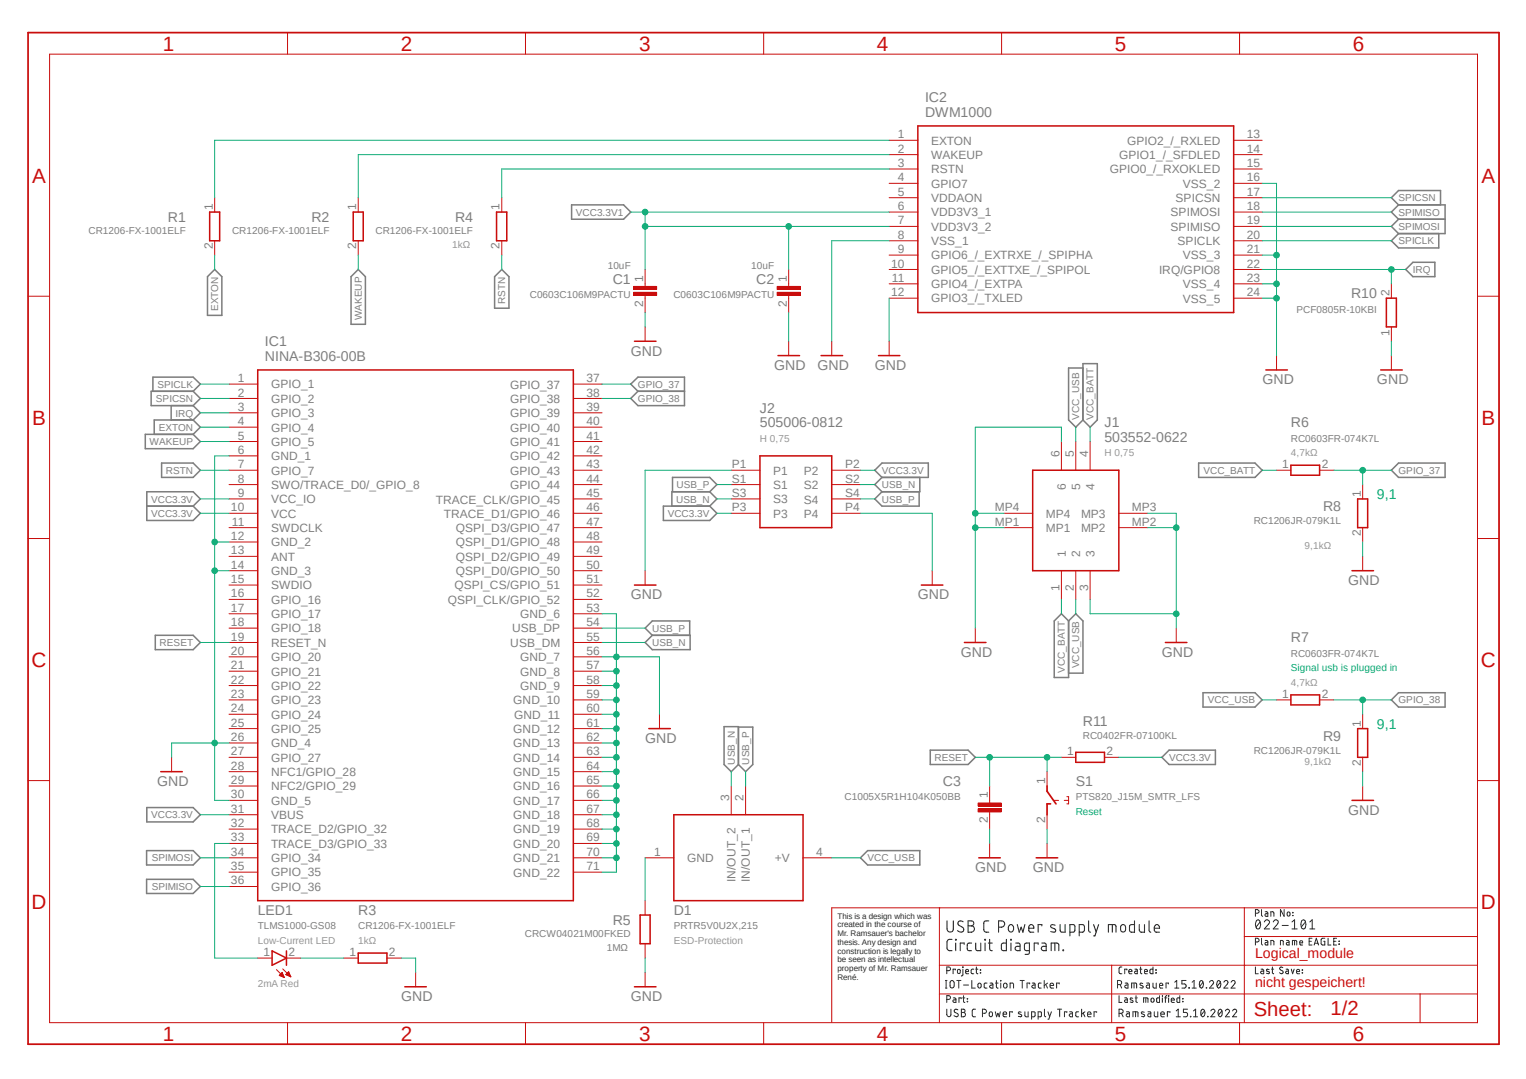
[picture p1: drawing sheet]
<svg xmlns="http://www.w3.org/2000/svg" width="297mm" height="210mm" viewBox="0 0 297 210" stroke-linecap="round" stroke-linejoin="round" font-family="sans-serif">
<path d="M4.9 6l287.2 197.9M292.1 6l-287.2 197.9" fill="none" stroke="#fff" stroke-width=".19"/>
<g fill="none" stroke="#7e7e7e" stroke-width=".3">
<path d="M111.3 39.9h10.1l1.4 1.4-1.4 1.4h-10.1zM272.2 39.9h9.1v5.6h-9.1M272.2 39.9l-1.4 1.4 1.4 1.4M272.2 39.9l-1.4-1.4 1.4-1.4h8.2v2.8M41.8 52.5l1.4 1.3v7.6h-2.8v-7.6zM68.3 53.8l1.4-1.3 1.4 1.3v9.3h-2.8zM97.7 52.5l1.4 1.3v6.2h-2.8v-6.2zM272.2 42.7h9.1M272.2 45.5l-1.4 1.4 1.4 1.4h7.8v-2.8M272.2 42.7l-1.4 1.4 1.4 1.4M273.6 52.5l1.4-1.4h4.3v2.7h-4.3zM29.8 76.2v-2.8h7.8l1.4 1.4-1.4 1.4"/>
<path d="M33.3 79v2.7M37.6 79l1.4 1.3-1.4 1.4M37.6 76.2h-8.2v2.8h8.2M37.6 76.2l1.4 1.4-1.4 1.4M122.8 74.8l1.4-1.4h9v5.6h-9l-1.4-1.4 1.4-1.4zM124.2 76.2h9M210.8 70.8h2.8v10.9l-1.4 1.4-1.4-1.4zM210.8 71.6h-2.8v10.1l1.4 1.4 1.4-1.4M28.3 84.5h9.3l1.4 1.4-1.4 1.4h-9.3zM28.6 95.7h9l1.4 1.4-1.4 1.4 1.4 1.4-1.4 1.4h-9zM28.6 98.5h9M31.5 90.1h6.1l1.4 1.4-1.4 1.4h-6.1z"/>
<path d="M37.6 81.7h-7.6v2.8M37.6 81.7l1.4 1.4-1.4 1.4M129.1 98.5h9l1.4 1.4-1.4 1.4h-9zM130.9 95.7v-2.8h7.2l1.4 1.4-1.4 1.4M138.1 95.7h-7.3v2.8M138.1 95.7l1.4 1.4-1.4 1.4M171.7 90.1h9v2.8h-9l-1.4-1.4zM171.7 95.7l-1.4 1.4 1.4 1.4h7.2v-2.8M171.7 92.9l-1.4 1.4 1.4 1.4M179 92.9v2.8h-7.3M233.3 90.1h11l1.4 1.4-1.4 1.4h-11zM270.8 91.5l1.4-1.4h9.1v2.8h-9.1z"/>
<path d="M206.6 119.5l1.4 1.4v11h-2.8v-11zM30.2 123.7h7.4l1.4 1.4-1.4 1.3h-7.4zM127 123.7l-1.4-1.4 1.4-1.4h7.2v2.8M127 123.7h7.3v2.7h-7.3l-1.4-1.3zM208 120.9l1.4-1.4 1.4 1.4v10.1h-2.8M234.1 134.8h10.2l1.4 1.4-1.4 1.4h-10.2zM270.8 136.2l1.4-1.4h9.1v2.8h-9.1zM28.6 157.2h9l1.4 1.4-1.4 1.4h-9zM140.9 141.4h2.8v7.4l-1.4 1.4-1.4-1.4zM143.7 141.5h2.8v7.3l-1.4 1.4-1.4-1.4M181.1 146h7.3l1.4 1.4-1.4 1.4h-7.3zM226.1 147.4l1.4-1.4h9.1v2.8h-9.1z"/>
<path d="M28.5 165.6h9.1l1.4 1.4-1.4 1.4h-9.1zM28.5 171.2h9.1l1.4 1.4-1.4 1.3h-9.1zM167.5 167l1.4-1.4h10.1v2.8h-10.1z"/>
</g>
<g fill="none" stroke="#c90d0c" stroke-width=".19">
<path d="M9.7 10.5h277.9v188.6h-277.9zM56 6.3v4.2M102.3 6.3v4.2M148.6 6.3v4.2M194.9 6.3v4.2M241.3 6.3v4.2M173.1 27.3h5.5M173.1 30.1h5.5M173.1 32.9h5.5M173.1 35.7h5.5M173.1 38.5h5.5M240.1 27.3h5.6"/>
<path d="M240.1 30.1h5.6M240.1 32.9h5.6M240.1 35.7h5.6M240.1 38.5h5.6M5.5 57.7h4.2M153.5 52.5v3.3M153.5 57.4v3.4M173.1 41.3h5.5M173.1 44.1h5.5M173.1 46.9h5.5M173.1 49.7h5.5M173.1 52.5h5.5"/>
<path d="M173.1 55.2h5.5M173.1 58h5.5M240.1 41.3h5.6M240.1 44.1h5.6M240.1 46.9h5.6M240.1 49.7h5.6M240.1 52.5h5.6M240.1 55.2h5.6M240.1 58h5.6M287.6 57.7h4.2M44.6 74.8h5.6M44.6 77.6h5.6"/>
<path d="M111.6 74.8h5.6M111.6 77.6h5.6M44.6 80.3h5.6M44.6 83.1h5.6M44.6 85.9h5.6M44.6 88.7h5.6M44.6 91.5h5.6M44.6 94.3h5.6M44.6 97.1h5.6M44.6 99.9h5.6M111.6 80.3h5.6M111.6 83.1h5.6"/>
<path d="M111.6 85.9h5.6M111.6 88.7h5.6M111.6 91.5h5.6M111.6 94.3h5.6M111.6 97.1h5.6M111.6 99.9h5.6M142.3 91.5h5.6M142.3 94.3h5.6M142.3 97.1h5.6M142.3 99.9h5.6M161.9 91.5h5.6M161.9 94.3h5.6"/>
<path d="M161.9 97.1h5.6M161.9 99.9h5.6M195.4 99.9h5.6M206.6 85.9v5.6M209.4 85.9v5.6M212.2 85.9v5.6M217.8 99.9h5.6M5.5 104.8h4.2M44.6 102.7h5.6M44.6 105.5h5.6M44.6 108.3h5.6M44.6 111.1h5.6"/>
<path d="M44.6 113.9h5.6M44.6 116.7h5.6M44.6 119.5h5.6M111.6 102.7h5.6M111.6 105.5h5.6M111.6 108.3h5.6M111.6 111.1h5.6M111.6 113.9h5.6M111.6 116.7h5.6M111.6 119.5h5.6M125.6 111.1v2.8M181.4 111.1v2.8"/>
<path d="M195.4 102.7h5.6M206.6 111.1v5.6M209.4 111.1v5.6M212.2 111.1v5.6M217.8 102.7h5.6M287.6 104.8h4.2M44.6 122.3h5.6M44.6 125.1h5.6M44.6 127.8h5.6M44.6 130.6h5.6M44.6 133.4h5.6M44.6 136.2h5.6"/>
<path d="M44.6 139h5.6M111.6 122.3h5.6M111.6 125.1h5.6M111.6 127.8h5.6M111.6 130.6h5.6M111.6 133.4h5.6M111.6 136.2h5.6M111.6 139h5.6M189.8 122.3v2.8M228.9 122.3v2.8M5.5 151.9h4.2M44.6 141.8h5.6"/>
<path d="M44.6 144.6h5.6M44.6 147.4h5.6M44.6 150.2h5.6M44.6 153h5.6M44.6 155.8h5.6M44.6 158.6h5.6M111.6 141.8h5.6M111.6 144.6h5.6M111.6 147.4h5.6M111.6 150.2h5.6M111.6 153h5.6M111.6 155.8h5.6"/>
<path d="M111.6 158.6h5.6M287.6 151.9h4.2M44.6 161.4h5.6M44.6 164.2h5.6M44.6 167h5.6M44.6 169.8h5.6M44.6 172.6h5.6M111.6 161.4h5.6M111.6 164.2h5.6M111.6 167h5.6M111.6 169.8h5.6M182.8 176.7v22.4"/>
<path d="M242.2 176.7v22.4M287.6 176.7h-125.7v22.3M56 199.1v4.1M102.3 199.1v4.1M148.6 199.1v4.1M182.8 187.9h104.8M182.8 193.5h59.3M194.9 199.1v4.1M216.4 187.9v11.2M241.3 199.1v4.1M242.2 193.5h45.4M242.2 182.3h45.4"/>
<path d="M276.4 193.5v5.6"/>
</g>
<path d="M5.5 6.3h286.3v196.9h-286.3z" fill="none" stroke="#c90d0c" stroke-width=".34"/>
<path d="M178.6 24.5h61.5v36.3h-61.5zM50.2 72h61.4v103.3h-61.4zM147.9 88.7h14v14h-14zM201 91.5h16.8v19.6h-16.8zM123.5 113.9h4.2M179.3 113.9h4.2M187.7 125.1h4.2M226.8 125.1h4.2" fill="none" stroke="#c90d0c" stroke-width=".3"/>
<path d="M151.3 56.9h4.4v.6h-4.4z" fill-rule="evenodd" fill="#c90d0c"/>
<path d="M151.3 56.9h4.4v.6h-4.4z" fill="none" stroke="#c90d0c" stroke-width=".19"/>
<path d="M151.3 55.8h4.4v.5h-4.4z" fill-rule="evenodd" fill="#c90d0c"/>
<path d="M125.6 52.5v3.3M125.6 57.4v3.4M151.3 55.8h4.4v.5h-4.4zM153.5 66.4v2.8" fill="none" stroke="#c90d0c" stroke-width=".19"/>
<path d="M151.4 69.2h4.2" fill="none" stroke="#c90d0c" stroke-width=".3"/>
<path d="M123.3 56.9h4.5v.6h-4.5z" fill-rule="evenodd" fill="#c90d0c"/>
<path d="M123.3 56.9h4.5v.6h-4.5z" fill="none" stroke="#c90d0c" stroke-width=".19"/>
<path d="M123.3 55.8h4.5v.5h-4.5z" fill-rule="evenodd" fill="#c90d0c"/>
<g fill="none" stroke="#c90d0c" stroke-width=".19">
<path d="M41.8 38.5v2.8M69.7 38.5v2.8M97.7 38.5v2.8M41.8 46.9v2.8M69.7 46.9v2.8M97.7 46.9v2.8M123.3 55.8h4.5v.5h-4.5zM270.8 55.2v2.8M125.6 63.6v2.8M161.9 66.4v2.8M173.1 66.4v2.8M248.5 69.2v2.8"/>
<path d="M270.8 63.6v2.8M270.8 69.2v2.8M248.5 91.5h2.7M256.8 91.5h2.8M265.2 94.3v2.8M265.2 102.7v2.8M265.2 108.3v2.8M248.5 136.2h2.7M256.8 136.2h2.8M265.2 139v2.8M142.3 153v5.6M145.1 153v5.6"/>
<path d="M192.6 153v3.3M192.6 158v3.4M203.8 150.2v2.8M203.8 158.6v2.8M205.2 155.8h.8M206.6 147.4h2.8M207.1 155.8h.9M207.6 155.1h.4v1.4h-.4M215 147.4h2.8M265.2 147.4v2.8M265.2 153v2.8M125.6 175.3v2.8"/>
<path d="M125.6 167h5.5M156.3 167h5.6M192.6 164.2v2.8M203.8 164.2v2.8M50.2 186.5h2.8M53.8 188.7l1.5 1.5M54.4 189.8h.7M54.5 189.9h.7M54.5 189.7h.6M54.6 189.6h.4M54.7 189.5h.3M54.7 190h.5"/>
<path d="M54.8 189.4h.1M54.9 189.3l-.5 .6 .9 .3M54.9 189.3l.4 .9M54.9 189.3h.1M55 190.1h.2M55 188.6l1.6 1.5M55.2 190.2h.1M55.6 189.7h.8M55.6 189.7l1 .4M55.6 189.7l.6-.6 .4 1M55.7 189.6h.6M55.8 186.5h2.7"/>
<path d="M55.8 189.5h.5M55.8 189.8h.6M55.9 189.4h.4M56 189.3h.2M56.1 189.9h.4M56.1 189.2h.1M56.3 190h.3M56.6 190.1h.1M66.9 186.5h2.8M75.3 186.5h2.8M80.9 189.3v2.8M125.6 183.7v2.8"/>
<path d="M125.6 189.3v2.8"/>
</g>
<g fill="none" stroke="#c90d0c" stroke-width=".3">
<path d="M40.8 41.3h2v5.6h-2zM68.7 41.3h2v5.6h-2zM96.6 41.3h2v5.6h-2zM269.8 58h2v5.6h-2zM123.5 66.4h4.2M159.8 69.2h4.2M171 69.2h4.1M246.4 72h4.2M268.7 72h4.2M251.2 90.6h5.6v1.9h-5.6zM264.2 97.1h2v5.6h-2zM263.1 111.1h4.2"/>
<path d="M251.2 135.3h5.6v1.9h-5.6zM131.1 158.6h25.2v16.7h-25.2zM209.4 146.4h5.6v2h-5.6zM263.1 155.8h4.2M264.2 141.8h2v5.6h-2zM124.6 178.1h1.9v5.6h-1.9zM190.5 167h4.2M201.7 167h4.2M53 185.1l2.8 1.4-2.8 1.4zM55.8 185.1v2.8M69.7 185.5h5.6v2h-5.6zM78.8 192.1h4.2"/>
<path d="M123.5 192.1h4.2"/>
</g>
<path d="M203.8 153v1l1.7 2.5M204.5 156.5h-.7v2.1" fill="none" stroke="#c90d0c" stroke-width=".34"/>
<path d="M190.4 157.4h4.5v.6h-4.5z" fill-rule="evenodd" fill="#c90d0c"/>
<path d="M190.4 157.4h4.5v.6h-4.5z" fill="none" stroke="#c90d0c" stroke-width=".19"/>
<path d="M190.4 156.3h4.5v.6h-4.5z" fill-rule="evenodd" fill="#c90d0c"/>
<path d="M128.4 139v2.8M33.4 147.4v2.8M190.4 156.3h4.5v.6h-4.5z" fill="none" stroke="#c90d0c" stroke-width=".19"/>
<path d="M31.3 150.2h4.2M126.3 141.8h4.2" fill="none" stroke="#c90d0c" stroke-width=".3"/>
<path d="M139.5 94.3h2.8M139.5 97.1h2.8M167.5 94.3h2.8M167.5 97.1h2.8M189.8 99.9h5.6M206.6 85.9v-2.8h-16.8v39.2M117.2 122.3h8.4M117.2 125.1h8.4M142.3 150.2v2.8M145.1 150.2v2.8" fill="none" stroke="#0dab76" stroke-width=".19"/>
<circle cx="189.8" cy="99.9" r=".55" fill="#0dab76"/>
<g fill="none" stroke="#0dab76" stroke-width=".19">
<path d="M189.8 102.7h5.6"/>
<circle cx="189.8" cy="99.9" r=".55"/>
</g>
<circle cx="189.8" cy="102.7" r=".55" fill="#0dab76"/>
<g fill="none" stroke="#0dab76" stroke-width=".19">
<path d="M223.4 99.9h5.5v19.6M223.4 102.7h5.5"/>
<circle cx="189.8" cy="102.7" r=".55"/>
</g>
<circle cx="228.9" cy="102.7" r=".55" fill="#0dab76"/>
<g fill="none" stroke="#0dab76" stroke-width=".19">
<path d="M212.2 116.7v2.8h16.7v2.8"/>
<circle cx="228.9" cy="102.7" r=".55"/>
</g>
<circle cx="228.9" cy="119.5" r=".55" fill="#0dab76"/>
<g fill="none" stroke="#0dab76" stroke-width=".19">
<path d="M173.1 46.9h-11.2v19.5M245.7 55.2h2.8v14M245.7 58h2.8M125.6 60.8v2.8M153.5 60.8v5.6M270.8 66.4v2.8M142.3 91.5h-16.7v19.6M167.5 99.9h13.9v11.2"/>
<circle cx="228.9" cy="119.5" r=".55"/>
</g>
<circle cx="248.5" cy="58" r=".55" fill="#0dab76"/>
<g fill="none" stroke="#0dab76" stroke-width=".19">
<path d="M245.7 35.7h2.8v14"/>
<circle cx="248.5" cy="58" r=".55"/>
</g>
<circle cx="248.5" cy="55.2" r=".55" fill="#0dab76"/>
<g fill="none" stroke="#0dab76" stroke-width=".19">
<path d="M245.7 49.7h2.8v5.5"/>
<circle cx="248.5" cy="55.2" r=".55"/>
</g>
<circle cx="248.5" cy="49.7" r=".55" fill="#0dab76"/>
<g fill="none" stroke="#0dab76" stroke-width=".19">
<path d="M173.1 58v8.4M265.2 105.5v2.8M117.2 127.8h2.8v5.6h-2.8M117.2 130.6h2.8M265.2 150.2v2.8M192.6 161.4v2.8M203.8 161.4v2.8M78.1 186.5h2.8v2.8M125.6 186.5v2.8"/>
<circle cx="248.5" cy="49.7" r=".55"/>
</g>
<circle cx="120" cy="130.6" r=".55" fill="#0dab76"/>
<g fill="none" stroke="#0dab76" stroke-width=".19">
<path d="M120 133.4v2.8h-2.8"/>
<circle cx="120" cy="130.6" r=".55"/>
</g>
<circle cx="120" cy="133.4" r=".55" fill="#0dab76"/>
<g fill="none" stroke="#0dab76" stroke-width=".19">
<path d="M120 136.2v2.8h-2.8"/>
<circle cx="120" cy="133.4" r=".55"/>
</g>
<circle cx="120" cy="136.2" r=".55" fill="#0dab76"/>
<g fill="none" stroke="#0dab76" stroke-width=".19">
<path d="M120 139v2.8h-2.8"/>
<circle cx="120" cy="136.2" r=".55"/>
</g>
<circle cx="120" cy="139" r=".55" fill="#0dab76"/>
<g fill="none" stroke="#0dab76" stroke-width=".19">
<path d="M120 141.8v2.8h-2.8"/>
<circle cx="120" cy="139" r=".55"/>
</g>
<circle cx="120" cy="141.8" r=".55" fill="#0dab76"/>
<g fill="none" stroke="#0dab76" stroke-width=".19">
<path d="M120 144.6v2.8"/>
<circle cx="120" cy="141.8" r=".55"/>
</g>
<circle cx="120" cy="144.6" r=".55" fill="#0dab76"/>
<g fill="none" stroke="#0dab76" stroke-width=".19">
<path d="M117.2 147.4h2.8v2.8h-2.8"/>
<circle cx="120" cy="144.6" r=".55"/>
</g>
<circle cx="120" cy="147.4" r=".55" fill="#0dab76"/>
<g fill="none" stroke="#0dab76" stroke-width=".19">
<path d="M120 150.2v2.8h-2.8"/>
<circle cx="120" cy="147.4" r=".55"/>
</g>
<circle cx="120" cy="150.2" r=".55" fill="#0dab76"/>
<g fill="none" stroke="#0dab76" stroke-width=".19">
<path d="M120 153v2.8h-2.8"/>
<circle cx="120" cy="150.2" r=".55"/>
</g>
<circle cx="120" cy="153" r=".55" fill="#0dab76"/>
<g fill="none" stroke="#0dab76" stroke-width=".19">
<path d="M120 155.8v2.8h-2.8"/>
<circle cx="120" cy="153" r=".55"/>
</g>
<circle cx="120" cy="155.8" r=".55" fill="#0dab76"/>
<g fill="none" stroke="#0dab76" stroke-width=".19">
<path d="M120 158.6v2.8h-2.8"/>
<circle cx="120" cy="155.8" r=".55"/>
</g>
<circle cx="120" cy="158.6" r=".55" fill="#0dab76"/>
<g fill="none" stroke="#0dab76" stroke-width=".19">
<path d="M120 161.4v2.8h-2.8"/>
<circle cx="120" cy="158.6" r=".55"/>
</g>
<circle cx="120" cy="161.4" r=".55" fill="#0dab76"/>
<g fill="none" stroke="#0dab76" stroke-width=".19">
<path d="M120 164.2v2.8h-2.8"/>
<circle cx="120" cy="161.4" r=".55"/>
</g>
<circle cx="120" cy="164.2" r=".55" fill="#0dab76"/>
<g fill="none" stroke="#0dab76" stroke-width=".19">
<path d="M120 167v2.8h-2.8"/>
<circle cx="120" cy="164.2" r=".55"/>
</g>
<circle cx="120" cy="167" r=".55" fill="#0dab76"/>
<g fill="none" stroke="#0dab76" stroke-width=".19">
<path d="M120 127.8h8.4v11.2"/>
<circle cx="120" cy="167" r=".55"/>
</g>
<circle cx="120" cy="127.8" r=".55" fill="#0dab76"/>
<g fill="none" stroke="#0dab76" stroke-width=".19">
<path d="M44.6 88.7h-2.8v22.4h2.8M41.8 105.5h2.8M117.2 119.5h2.8v8.3"/>
<circle cx="120" cy="127.8" r=".55"/>
</g>
<circle cx="41.8" cy="105.5" r=".55" fill="#0dab76"/>
<g fill="none" stroke="#0dab76" stroke-width=".19">
<path d="M41.8 111.1v33.5h2.8"/>
<circle cx="41.8" cy="105.5" r=".55"/>
</g>
<circle cx="41.8" cy="111.1" r=".55" fill="#0dab76"/>
<g fill="none" stroke="#0dab76" stroke-width=".19">
<path d="M41.8 144.6v11.2h2.8"/>
<circle cx="41.8" cy="111.1" r=".55"/>
</g>
<circle cx="41.8" cy="144.6" r=".55" fill="#0dab76"/>
<g fill="none" stroke="#0dab76" stroke-width=".19">
<path d="M153.5 44.1v8.4M173.1 44.1h-47.5v8.4M39 99.9h5.6M39 97.1h5.6M139.5 99.9h2.8M167.5 91.5h2.8M209.4 83.1v2.8M212.2 83.1v2.8M245.7 91.5h2.8M206.6 116.7v2.8M209.4 116.7v2.8M245.7 136.2h2.8"/>
<path d="M39 158.6h5.6M41.8 144.6h-8.4v2.8M217.8 147.4h8.3M161.9 167h5.6"/>
<circle cx="41.8" cy="144.6" r=".55"/>
</g>
<circle cx="153.5" cy="44.1" r=".55" fill="#0dab76"/>
<g fill="none" stroke="#0dab76" stroke-width=".19">
<path d="M173.1 41.3h-47.5v2.8"/>
<circle cx="153.5" cy="44.1" r=".55"/>
</g>
<circle cx="125.6" cy="44.1" r=".55" fill="#0dab76"/>
<g fill="none" stroke="#0dab76" stroke-width=".19">
<path d="M122.8 41.3h2.8"/>
<circle cx="125.6" cy="44.1" r=".55"/>
</g>
<circle cx="125.6" cy="41.3" r=".55" fill="#0dab76"/>
<g fill="none" stroke="#0dab76" stroke-width=".19">
<path d="M173.1 30.1h-103.4v8.4M173.1 32.9h-75.4v5.6M245.7 52.5h27.9M270.8 52.5v2.7"/>
<circle cx="125.6" cy="41.3" r=".55"/>
</g>
<circle cx="270.8" cy="52.5" r=".55" fill="#0dab76"/>
<g fill="none" stroke="#0dab76" stroke-width=".19">
<path d="M173.1 27.3h-131.3v11.2M245.7 38.5h25.1M41.8 49.7v2.8M69.7 49.7v2.8M97.7 49.7v2.8M245.7 46.9h25.1M245.7 44.1h25.1M245.7 41.3h25.1M39 74.8h5.6M39 77.6h5.6M39 80.3h5.6M39 83.1h5.6"/>
<path d="M39 85.9h5.6M39 91.5h5.6M265.2 91.5h5.6M39 167h5.6M39 172.6h5.6M125.6 167v8.3"/>
<circle cx="270.8" cy="52.5" r=".55"/>
</g>
<circle cx="265.2" cy="91.5" r=".55" fill="#0dab76"/>
<g fill="none" stroke="#0dab76" stroke-width=".19">
<path d="M117.2 74.8h5.6M259.6 91.5h5.6v2.8M265.2 136.2h5.6"/>
<circle cx="265.2" cy="91.5" r=".55"/>
</g>
<circle cx="265.2" cy="136.2" r=".55" fill="#0dab76"/>
<g fill="none" stroke="#0dab76" stroke-width=".19">
<path d="M117.2 77.6h5.6M259.6 136.2h5.6v2.8M203.8 147.4v2.8M206.6 147.4h-14v5.6M44.6 164.2h-2.8v22.3h8.4M58.5 186.5h8.4"/>
<circle cx="265.2" cy="136.2" r=".55"/>
</g>
<circle cx="203.8" cy="147.4" r=".55" fill="#0dab76"/>
<g fill="none" stroke="#0dab76" stroke-width=".19">
<path d="M189.8 147.4h2.8"/>
<circle cx="203.8" cy="147.4" r=".55"/>
</g>
<circle cx="192.6" cy="147.4" r=".55" fill="#0dab76"/>
<g fill="none" stroke="#0dab76" stroke-width=".19">
<path d="M39 125.1h5.6"/>
<circle cx="192.6" cy="147.4" r=".55"/>
</g>
<g fill="none" stroke="#282828" stroke-width=".19">
<path d="M244.3 177.8l.7-.2a.38 .38 0 0 0-.3-.6h-.4v1.4M244.6 179.1l.3-.1a1.03 1.03 0 0 1 0 1.8 1.07 1.07 0 0 1-.3-1.7zM245.3 179.5l-.8 .9M245.5 177v1.1l.2 .3M246.1 179.5a.49 .49 0 0 1 .7-.4 .49 .49 0 0 1 .1 .7l-.8 1h1M246.3 177.5h.2l.3 .2v.7l-.5-.1v-.4l.5-.1M247.4 178.4v-.9h.5v.9M247.8 179.5a.49 .49 0 0 1 .7-.4 .49 .49 0 0 1 .2 .7l-.9 1h1M249.9 177v1.4l-.7-1.4v1.4M250.6 177.6l.3-.1a.52 .52 0 0 1 .1 .7h-.4zM251.5 179.5l.5-.5v1.8M251.6 177.6l.1 .1z"/>
<path d="M251.6 178.2h.1M253.3 179.3l.4-.3a1.21 1.21 0 0 1 .2 1.8h-.2a1.11 1.11 0 0 1-.4-1.5zM254.1 179.5l-.8 .9M254.9 179.5l.5-.5v1.8M184 192.3h.3M184 190.8h.3M184.1 190.8v1.5M184.3 196.4v1.1a.4 .4 0 0 0 .4 .4 .4 .4 0 0 0 .4-.4v-1.1M184.3 188.9h.5a.37 .37 0 0 0 .2-.4 .37 .37 0 0 0-.3-.3h-.4v1.3M184.3 194.5h.5a.37 .37 0 0 0 .2-.4 .37 .37 0 0 0-.3-.3h-.4v1.3M185.1 190.9a.42 .42 0 0 1 .6 .4v.6a.4 .4 0 0 1-.4 .4 .4 .4 0 0 1-.4-.4v-.6zM185.5 194.2l.5 .2 .1 .7-.6-.1v-.4h.6"/>
<path d="M185.9 188.8v-.2h-.4v.9M186.2 190.8h.8M186.4 188.8l.3-.1 .2 .2v.5l-.3 .1a.52 .52 0 0 1-.2-.7zM186.4 196.6a.42 .42 0 0 0-.4-.2 .42 .42 0 0 0-.3 .4l.2 .3 .5 .2a.34 .34 0 0 1 .1 .4 .34 .34 0 0 1-.3 .2l-.5-.2M186.6 190.8v1.5M187.1 194.4v-.2h-.5v.9M187.1 196.4h.4a.32 .32 0 0 1 .3 .3 .32 .32 0 0 1-.3 .4 .43 .43 0 0 1 .4 .4 .43 .43 0 0 1-.4 .4h-.4zM187.1 197.1h.4M187.4 188.2l.1 .1zM187.4 194.2h.4M187.4 188.6v1.1l-.3 .2M187.5 193.8v1.2l.2 .1"/>
<path d="M187.5 191.7h1M187.7 195.1h.1M188 189.1h.5v-.3h-.5v.6l.5 .1M188.3 194.4h.1M188.3 194.9v.1zM189.1 190.8v1.5h.7M189.5 188.6h-.3l-.2 .2 .1 .6 .4 .1M189.9 196.4l-.5 .1-.2 .3 .1 .9 .1 .2h.5M189.9 188.6h.4M190 188.2v1.1l.3 .2M190.5 191.4l.4 .1 .1 .5a.32 .32 0 0 1-.4 .3 .32 .32 0 0 1-.3-.3zM190.8 188.8h.1z"/>
<path d="M190.8 189.3l.1 .1zM191.2 197.2h.4a.4 .4 0 0 0 .4-.4 .4 .4 0 0 0-.4-.4h-.4v1.5M192.1 191.3l-.5 .2v.7l.5 .1M192.6 197.1l.3-.2 .2 .2 .1 .5a.32 .32 0 0 1-.4 .3 .32 .32 0 0 1-.3-.3zM192.7 191.3h.4l.2 .3v.7l-.6-.1-.1-.1 .1-.3 .6-.1M193.7 196.9l.3 1 .2-.7 .3 .7 .2-1M193.8 191.3h.5M193.9 190.8v1.3l.4 .2M194.7 190.8l.1 .1zM194.8 191.3v1M195.2 197.4h.7a.35 .35 0 0 0-.2-.5 .35 .35 0 0 0-.5 .3l.1 .6 .6 .1M195.5 191.4a.34 .34 0 0 1 .5 .2v.4a.34 .34 0 0 1-.3 .3 .34 .34 0 0 1-.4-.3z"/>
<path d="M196.6 192.3v-1l.6 .1 .1 .9M197 197.1v-.2h-.5v1M198.5 190.8h.8M198.8 197h-.5l-.1 .2 .6 .3 .1 .2-.2 .2-.5-.1M199 190.8v1.5M199.5 196.9v.8l.2 .2h.4v-1M200.4 191.5v-.2h-.5v1M200.8 197.9l.6-.1v-.8l-.6-.1v1.5M200.9 191.3h.4l.2 .3v.7l-.5-.1-.2-.3 .3-.2h.4M202.1 197.9l.6-.1-.1-.8-.5-.1v1.5M202.6 191.3h-.4l-.1 .3v.6l.5 .1M203.2 190.8v1.5"/>
<path d="M203.3 196.4v1.3l.2 .2M203.5 191.6l.4 .7M203.9 191.3l-.7 .5M204 196.9l.3 1M204.4 191.8h.7v-.2a.34 .34 0 0 0-.4-.3 .34 .34 0 0 0-.3 .3v.6l.7 .1M204.6 196.9l-.5 1.5h-.1M205.8 196.4h.8M206.2 191.5v-.2h-.5v1M206.2 196.4v1.5M207.6 197.1v-.2h-.4v1M208.2 196.9h.4l.1 .2v.8l-.5-.1-.1-.1 .1-.3 .5-.1M209.9 196.9h-.4l-.1 .2v.7l.5 .1"/>
<path d="M210.5 196.4v1.5M210.8 197.2l.4 .7M211.2 196.9l-.7 .5M211.7 197.4h.6v-.2a.34 .34 0 0 0-.3-.3 .34 .34 0 0 0-.3 .3v.6l.6 .1M213.4 197.1v-.2h-.5v1M217.5 191.6h.4a.4 .4 0 0 0 .4-.4 .4 .4 0 0 0-.4-.4h-.4v1.5M217.8 197.2h.4a.4 .4 0 0 0 .4-.4 .4 .4 0 0 0-.4-.4h-.4v1.5M217.8 193.8v1.3h.6M218 191.6l.3 .7M218.3 197.2l.3 .7M218.4 188.2l-.5 .1-.1 .2v.9l.6 .1M218.9 194.2h.3l.2 .2v.7h-.3a.27 .27 0 0 1-.2-.2 .27 .27 0 0 1 0-.3h.5"/>
<path d="M219 191.3h.4l.1 .3v.7l-.5-.1-.1-.3 .3-.2h.3M219.2 196.9h.5l.1 .2v.8l-.5-.1v-.4l.5-.1M219.3 188.8v-.2h-.4v.9M219.7 189.1h.6v-.3h-.5l-.1 .5 .2 .2h.4M220.3 192.3v-1h.8l.1 .3v.7M220.5 194.3l-.4-.1-.1 .2v.1l.5 .3v.3l-.5-.1M220.5 197.9v-1h.9l.1 .2v.8M220.7 191.3v1M220.9 188.6l.5 .2v.7l-.5-.1v-.3l.5-.1M220.9 194.2h.5M221 196.9v1M221.1 193.8v1.2l.3 .1"/>
<path d="M221.8 188.6h.4M222 188.2v1.2l.2 .1M222.4 191.4h-.4l-.1 .2 .6 .4v.2h-.6M222.6 195.1v-.9l.8 .2v.7M222.7 197l-.4-.1-.2 .2 .1 .2 .5 .2 .1 .2-.2 .2-.4-.1M222.8 189.1h.5v-.3h-.5v.6l.5 .1M223 194.2v.9M223.2 191.3h.4l.1 .2v.8l-.5-.1v-.4l.5-.1M223.4 196.9h.5l.1 .2v.8l-.5-.1v-.4l.5-.1M224.1 194.4l.3-.1 .2 .2-.1 .5-.3 .1a.52 .52 0 0 1-.1-.7zM224.4 188.2v1.3h-.4l-.2-.2v-.5l.2-.2h.4M224.4 191.3v.8l.3 .2h.3v-1"/>
<path d="M224.7 196.9v.8l.2 .2h.4v-1M225 189.3v.1zM225 188.8h.1M225.7 191.8h.6v-.3a.31 .31 0 0 0-.4-.1 .31 .31 0 0 0-.2 .2v.6l.6 .1M225.7 193.8v1.3h-.5l-.1-.7 .6-.2M225.9 197.4h.7a.35 .35 0 0 0-.2-.5 .35 .35 0 0 0-.5 .3l.1 .6 .6 .1M226.2 193.8h.1M226.2 194.2v.9M226.7 194.2h.4M227.1 193.8l-.3 .2v1.1M227.4 191.5v-.2h-.5v1M227.4 193.8l.1 .1z"/>
<path d="M227.5 194.2v.9M227.7 197.1v-.2h-.5v1M228 194.6h.6l-.1-.2h-.5v.5l.2 .2h.4M228.6 192.3h.8M228.6 191.2l.4-.4v1.5M228.9 197.9h.8M228.9 196.8l.4-.4v1.5M229.6 193.8v1.3h-.4l-.1-.7 .5-.2M230.2 194.9h.1M230.2 194.4h.1M230.8 190.8h-.8v.7h.5a.42 .42 0 0 1 .4 .4 .42 .42 0 0 1-.4 .4h-.5M231.1 196.4h-.8v.7h.5a.43 .43 0 0 1 .3 .4 .43 .43 0 0 1-.3 .4h-.5"/>
<path d="M231.4 192.2l.1 .1zM231.7 197.8l.1 .1zM232 192.3h.8M232 191.2l.4-.4v1.5M232.3 197.9h.8M232.3 196.8l.4-.4v1.5M233.6 190.9l.2-.1a.91 .91 0 0 1 0 1.5 .93 .93 0 0 1-.2-1.4zM233.9 196.5l.2-.1a.86 .86 0 0 1 0 1.5 .89 .89 0 0 1-.2-1.4zM234.1 191.2l-.6 .8M234.4 196.8l-.6 .8M234.8 192.2l.1 .1zM235 197.8l.1 .1z"/>
<path d="M235.4 191.2a.4 .4 0 0 1 .6-.3 .4 .4 0 0 1 .1 .6l-.7 .8h.8M235.7 196.8a.39 .39 0 0 1 .4-.4 .39 .39 0 0 1 .3 .5l-.7 1h.8M237 190.9l.2-.1a.86 .86 0 0 1 0 1.5l-.3-.2-.1-.5zM237.3 196.5l.2-.1a.91 .91 0 0 1 0 1.5 .89 .89 0 0 1-.2-1.4zM237.5 191.2l-.6 .8M237.8 196.8l-.6 .8M238.2 191.2a.41 .41 0 0 1 .6-.3 .41 .41 0 0 1 .1 .6l-.7 .8h.8M238.5 196.8a.39 .39 0 0 1 .5-.4 .39 .39 0 0 1 .3 .5l-.8 1h.8M239.6 191.2a.41 .41 0 0 1 .6-.3 .41 .41 0 0 1 .1 .6l-.7 .8h.8M239.9 196.8a.39 .39 0 0 1 .5-.4 .39 .39 0 0 1 .3 .5l-.8 1h.8M244.3 183.3l.7-.1v-.4l-.1-.1-.6-.1v1.3M244.3 188.2v1.3h.6"/>
<path d="M245.4 188.6l.5 .2 .1 .7-.6-.1v-.3l.6-.1M245.5 182.6v1.1l.2 .2M246.3 183h.2l.3 .3v.6h-.5v-.4l.5-.1M247 188.7l-.3-.1-.2 .2 .1 .2 .5 .2-.1 .3-.5-.1M247.4 183.9v-.9l.5 .1v.8M247.5 188.6h.4M247.6 188.2v1.2l.3 .1M249.2 183.9v-.9l.5 .1 .1 .8M249.6 180.1h1.1M249.7 188.3a.33 .33 0 0 0-.4-.1 .33 .33 0 0 0-.2 .4l.6 .5v.3l-.2 .1-.5-.2M250.3 188.6l.5 .2v.7l-.5-.1v-.3l.5-.1M250.4 183h.3l.2 .3v.6h-.5v-.4l.5-.1"/>
<path d="M251.3 188.6l.3 .9 .3-.9M251.5 180.8h1M251.5 183.9v-.9l.8 .1 .1 .8M252 183v.9M252.3 189.1h.6v-.3h-.5l-.1 .5 .2 .2h.4M253 183.5h.5v-.3h-.5v.5l.1 .2h.4M253.4 189.3l.1 .1zM253.4 188.8h.1zM254.8 183.2h.4M254.9 180.8h1M255.4 182.6h-.6v1.3h.6M255.8 183.9l.4-1.3 .4 1.3"/>
<path d="M255.9 183.6h.6M257.9 182.6h-.5l-.2 .2-.1 .8 .2 .3h.6v-.7h-.3M258.5 182.6v1.3h.5M259.6 183.2h.4M260.1 182.6h-.5v1.3h.5M260.6 183.2l.1 .1zM260.6 183.7l.1 .1z"/>
</g>
<g fill="none" stroke="#282828" stroke-width=".21">
<path d="M184.3 179.2v1.6a.61 .61 0 0 0 .6 .6 .61 .61 0 0 0 .6-.6v-1.6M187.5 179.4a.57 .57 0 0 0-.8-.1 .57 .57 0 0 0-.2 .7l.9 .5a.52 .52 0 0 1 .1 .7 .52 .52 0 0 1-.7 .2l-.4-.3M188.4 179.2h.7a.49 .49 0 0 1 .4 .5 .49 .49 0 0 1-.4 .5 .61 .61 0 0 1 .6 .6 .61 .61 0 0 1-.6 .6h-.7zM192.4 179.2l-.7 .1-.2 .4v1.4l.3 .3h.6M198 180l.4 1.4 .4-.9 .3 .9 .4-1.4M206.3 180l.1 1.2 .3 .2h.6v-1.4M211.9 179.2v1.9l.1 .3h.3M212.9 180l.5 1.4M213.8 180l-.7 2.2h-.2M216.5 180v1.4M220.8 179.2v2.2h-.8l-.2-.3 .1-1 .3-.1h.6M221.7 180v1.1l.4 .3h.7v-1.4"/>
<path d="M223.6 179.2v1.9l.2 .3h.2M185.3 182.8l-.7 .1-.3 .4 .1 1.4 .2 .3h.7M186 182.8l.1 .2zM186 183.6v1.4M187.7 183.8v-.2h-.8v1.4M188.4 180.2h.7M189.1 183.6h-.7a1.31 1.31 0 0 0-.1 1.3l.1 .1h.7M189.9 183.6v1.3l.3 .1h.7v-1.4M191.7 182.8l.1 .2zM191.7 183.6v1.4M192.4 183.6h.7M192.6 182.8v1.9a.42 .42 0 0 0 .5 .3"/>
<path d="M194.4 180.5h.5a.61 .61 0 0 0 .6-.6 .61 .61 0 0 0-.6-.7h-.5v2.2M195.9 182.8v2.2h-.8l-.2-.3v-1l.4-.1h.6M196.5 180.1l.1-.1a.58 .58 0 0 1 .7 .5v.4a.51 .51 0 0 1-.5 .5 .51 .51 0 0 1-.5-.5v-.4zM196.7 182.8l.1 .2zM196.8 183.6v1.4M197.7 183.6h.7l.1 .3v1.1h-.5a.42 .42 0 0 1-.4-.4 .42 .42 0 0 1 .4-.4h.5M200.2 180.7h1a.51 .51 0 0 0-.3-.7 .51 .51 0 0 0-.7 .5v.6l.2 .3h.8M200.4 185h-.6l-.4-.1v-1l.2-.3h.8v1.8l-.2 .3-.7 .1M202.1 183.8v-.2h-.8v1.4M202.8 183.6h.5l.3 .1v1.3h-.5a.42 .42 0 0 1-.5-.4 .42 .42 0 0 1 .5-.4h.5M202.8 180.2v-.2h-.7v1.4M204.6 185v-1.4h1.1l.3 .1 .1 1.3"/>
<path d="M205.3 183.6v1.4M205.4 180.1a.54 .54 0 0 0-.9 .2l.1 .2a1.15 1.15 0 0 1 .9 .6l-.1 .3h-.2l-.7-.1M206.9 184.9l.1 .1zM208.2 181.4h.8a1.31 1.31 0 0 0 .2-1.3l-.3-.1h-.7v2.2M210.1 181.4h.6l.3-.2 .1-.9-.2-.3h-.8v2.2M215.7 181.4v-1.4h1.1l.4 .1v1.3M218.3 180.1a.47 .47 0 0 1 .5-.1 .47 .47 0 0 1 .3 .5v.4a.49 .49 0 0 1-.5 .5 .49 .49 0 0 1-.5-.5zM224.7 180.7h1a.53 .53 0 0 0-.4-.7 .53 .53 0 0 0-.6 .5v.6l.2 .3h.8"/>
</g>
<g font-size="4" fill="#c90d0c">
<text x="31.7" y="9.9">1</text>
<text x="78" y="9.9">2</text>
<text x="124.4" y="9.9">3</text>
<text x="170.7" y="9.9">4</text>
<text x="217" y="9.9">5</text>
<text x="263.3" y="9.9">6</text>
<text x="6.3" y="35.6">A</text>
<text x="288.4" y="35.6">A</text>
<text x="6.3" y="82.7">B</text>
<text x="288.4" y="82.7">B</text>
<text x="6.1" y="129.8">C</text>
<text x="288.3" y="129.8">C</text>
<text x="6.1" y="177">D</text>
<text x="288.3" y="177">D</text>
<text x="31.7" y="202.6">1</text>
<text x="78" y="202.6">2</text>
<text x="124.4" y="202.6">3</text>
<text x="170.7" y="202.6">4</text>
<text x="217" y="202.6">5</text>
<text x="263.3" y="202.6">6</text>
</g>
<g font-size="3.9" fill="#c90d0c">
<text x="244" y="197.8">Sheet:</text>
<text x="259" y="197.7">1/2</text>
</g>
<g font-size="2.8" fill="#7e7e7e">
<text x="180" y="22.7">DWM1000</text>
<text x="180" y="19.9">IC2</text>
<text x="32.7" y="43.2">R1</text>
<text x="60.6" y="43.2">R2</text>
<text x="88.6" y="43.2">R4</text>
<text x="119.3" y="55.2">C1</text>
<text x="147.2" y="55.2">C2</text>
<text x="263" y="58">R10</text>
<text x="51.6" y="70.2">NINA-B306-00B</text>
<text x="51.6" y="67.4">IC1</text>
<text x="122.8" y="69.2">GND</text>
<text x="150.7" y="72">GND</text>
<text x="159.1" y="72">GND</text>
<text x="170.3" y="72">GND</text>
<text x="245.7" y="74.8">GND</text>
<text x="268" y="74.8">GND</text>
<text x="147.9" y="83.1">505006-0812</text>
<text x="147.9" y="80.3">J2</text>
<text x="215" y="83.1">J1</text>
<text x="251.2" y="83.1">R6</text>
<text x="215" y="85.9">503552-0622</text>
<text x="257.5" y="99.5">R8</text>
<text x="262.4" y="113.9">GND</text>
<text x="122.8" y="116.7">GND</text>
<text x="178.6" y="116.7">GND</text>
<text x="251.2" y="125.1">R7</text>
<text x="187" y="127.8">GND</text>
<text x="226.2" y="127.8">GND</text>
<text x="210.8" y="141.4">R11</text>
<text x="125.6" y="144.6">GND</text>
<text x="257.5" y="144.2">R9</text>
<text x="30.6" y="153">GND</text>
<text x="183.5" y="153">C3</text>
<text x="209.4" y="153">S1</text>
<text x="262.4" y="158.6">GND</text>
<text x="189.8" y="169.8">GND</text>
<text x="201" y="169.8">GND</text>
<text x="50.2" y="178.1">LED1</text>
<text x="69.7" y="178.1">R3</text>
<text x="131.1" y="178.1">D1</text>
<text x="119.3" y="180">R5</text>
<text x="78.1" y="194.9">GND</text>
<text x="122.8" y="194.9">GND</text>
</g>
<g font-size="2.8" fill="#0dab76">
<text x="268" y="97.1">9,1</text>
<text x="268" y="141.8">9,1</text>
</g>
<g font-size="2.8" fill="#c90d0c">
<text x="244.3" y="186.5">Logical_module</text>
<text x="244.3" y="192.1">nicht gespeichert!</text>
</g>
<g font-size="2.3" fill="#7e7e7e">
<text x="174.8" y="26.9">1</text>
<text x="174.8" y="29.7">2</text>
<text x="181.2" y="28.2">EXTON</text>
<text x="219.4" y="28.2">GPIO2_/_RXLED</text>
<text x="242.7" y="26.9">13</text>
<text x="242.7" y="29.7">14</text>
<text x="174.8" y="32.5">3</text>
<text x="174.8" y="35.3">4</text>
<text x="181.2" y="30.9">WAKEUP</text>
<text x="181.2" y="33.7">RSTN</text>
<text x="216" y="33.7">GPIO0_/_RXOKLED</text>
<text x="217.9" y="30.9">GPIO1_/_SFDLED</text>
<text x="242.7" y="32.5">15</text>
<text x="242.7" y="35.3">16</text>
<text x="41.4" y="40.9" transform="rotate(-90 41.4 40.9)">1</text>
<text x="69.3" y="40.9" transform="rotate(-90 69.3 40.9)">1</text>
<text x="97.2" y="40.9" transform="rotate(-90 97.2 40.9)">1</text>
<text x="174.8" y="38.1">5</text>
<text x="174.8" y="40.9">6</text>
<text x="181.2" y="36.5">GPIO7</text>
<text x="181.2" y="39.3">VDDAON</text>
<text x="228.8" y="39.3">SPICSN</text>
<text x="230.2" y="36.5">VSS_2</text>
<text x="242.7" y="38.1">17</text>
<text x="242.7" y="40.9">18</text>
<text x="174.8" y="43.7">7</text>
<text x="174.8" y="46.5">8</text>
<text x="181.2" y="42.1">VDD3V3_1</text>
<text x="181.2" y="44.9">VDD3V3_2</text>
<text x="181.2" y="47.7">VSS_1</text>
<text x="227.8" y="42.1">SPIMOSI</text>
<text x="227.8" y="44.9">SPIMISO</text>
<text x="229.2" y="47.7">SPICLK</text>
<text x="242.7" y="43.7">19</text>
<text x="242.7" y="46.5">20</text>
<text x="41.4" y="48.6" transform="rotate(-90 41.4 48.6)">2</text>
<text x="69.3" y="48.6" transform="rotate(-90 69.3 48.6)">2</text>
<text x="97.2" y="48.6" transform="rotate(-90 97.2 48.6)">2</text>
<text x="173.4" y="52.1">10</text>
<text x="174.8" y="49.3">9</text>
<text x="181.2" y="50.5">GPIO6_/_EXTRXE_/_SPIPHA</text>
<text x="181.2" y="53.3">GPIO5_/_EXTTXE_/_SPIPOL</text>
<text x="225.6" y="53.3">IRQ/GPIO8</text>
<text x="230.2" y="50.5">VSS_3</text>
<text x="242.7" y="49.3">21</text>
<text x="242.7" y="52.1">22</text>
<text x="125.2" y="59.7" transform="rotate(-90 125.2 59.7)">2</text>
<text x="125.2" y="54.8" transform="rotate(-90 125.2 54.8)">1</text>
<text x="153.1" y="59.7" transform="rotate(-90 153.1 59.7)">2</text>
<text x="153.1" y="54.8" transform="rotate(-90 153.1 54.8)">1</text>
<text x="173.4" y="57.6">12</text>
<text x="173.6" y="54.8">11</text>
<text x="181.2" y="56.1">GPIO4_/_EXTPA</text>
<text x="181.2" y="58.8">GPIO3_/_TXLED</text>
<text x="230.2" y="56.1">VSS_4</text>
<text x="230.2" y="58.9">VSS_5</text>
<text x="242.7" y="54.8">23</text>
<text x="242.7" y="57.6">24</text>
<text x="270.4" y="57.6" transform="rotate(-90 270.4 57.6)">2</text>
<text x="270.4" y="65.3" transform="rotate(-90 270.4 65.3)">1</text>
<text x="46.3" y="74.4">1</text>
<text x="46.3" y="77.2">2</text>
<text x="52.7" y="75.6">GPIO_1</text>
<text x="99.3" y="75.7">GPIO_37</text>
<text x="114.2" y="74.4">37</text>
<text x="114.2" y="77.2">38</text>
<text x="46.3" y="80">3</text>
<text x="46.3" y="82.8">4</text>
<text x="52.7" y="78.4">GPIO_2</text>
<text x="52.7" y="81.2">GPIO_3</text>
<text x="52.7" y="84">GPIO_4</text>
<text x="99.3" y="78.4">GPIO_38</text>
<text x="99.3" y="81.2">GPIO_39</text>
<text x="114.2" y="80">39</text>
<text x="114.2" y="82.8">40</text>
<text x="46.3" y="85.6">5</text>
<text x="46.3" y="88.4">6</text>
<text x="52.7" y="86.8">GPIO_5</text>
<text x="52.7" y="89.6">GND_1</text>
<text x="99.3" y="84">GPIO_40</text>
<text x="99.3" y="86.8">GPIO_41</text>
<text x="99.3" y="89.6">GPIO_42</text>
<text x="114.2" y="85.6">41</text>
<text x="114.2" y="88.4">42</text>
<text x="206.2" y="89" transform="rotate(-90 206.2 89)">6</text>
<text x="209" y="89" transform="rotate(-90 209 89)">5</text>
<text x="211.8" y="89" transform="rotate(-90 211.8 89)">4</text>
<text x="46.3" y="91.1">7</text>
<text x="46.3" y="93.9">8</text>
<text x="52.7" y="92.4">GPIO_7</text>
<text x="52.7" y="95.2">SWO/TRACE_D0/_GPIO_8</text>
<text x="99.3" y="92.4">GPIO_43</text>
<text x="99.3" y="95.2">GPIO_44</text>
<text x="114.2" y="91.1">43</text>
<text x="114.2" y="93.9">44</text>
<text x="142.5" y="91.1">P1</text>
<text x="142.5" y="93.9">S1</text>
<text x="150.5" y="92.4">P1</text>
<text x="150.5" y="95.2">S1</text>
<text x="156.4" y="92.4">P2</text>
<text x="156.4" y="95.2">S2</text>
<text x="164.5" y="91.1">P2</text>
<text x="164.5" y="93.9">S2</text>
<text x="207.4" y="95.4" transform="rotate(-90 207.4 95.4)">6</text>
<text x="210.2" y="95.4" transform="rotate(-90 210.2 95.4)">5</text>
<text x="213" y="95.4" transform="rotate(-90 213 95.4)">4</text>
<text x="249.6" y="91.1">1</text>
<text x="257.3" y="91.1">2</text>
<text x="45" y="99.5">10</text>
<text x="46.3" y="96.7">9</text>
<text x="52.7" y="98">VCC_IO</text>
<text x="52.7" y="100.8">VCC</text>
<text x="84.8" y="98">TRACE_CLK/GPIO_45</text>
<text x="86.4" y="100.8">TRACE_D1/GPIO_46</text>
<text x="114.2" y="96.7">45</text>
<text x="114.2" y="99.5">46</text>
<text x="142.5" y="99.5">P3</text>
<text x="142.5" y="96.7">S3</text>
<text x="150.5" y="100.8">P3</text>
<text x="150.5" y="98">S3</text>
<text x="156.4" y="100.8">P4</text>
<text x="156.4" y="98">S4</text>
<text x="164.5" y="99.5">P4</text>
<text x="164.5" y="96.7">S4</text>
<text x="193.6" y="99.5">MP4</text>
<text x="203.6" y="100.8">MP4</text>
<text x="210.4" y="100.8">MP3</text>
<text x="220.3" y="99.5">MP3</text>
<text x="264.8" y="96.7" transform="rotate(-90 264.8 96.7)">1</text>
<text x="45" y="105.1">12</text>
<text x="45" y="107.9">13</text>
<text x="45.1" y="102.3">11</text>
<text x="52.7" y="103.5">SWDCLK</text>
<text x="52.7" y="106.3">GND_2</text>
<text x="88.7" y="103.5">QSPI_D3/GPIO_47</text>
<text x="88.7" y="106.3">QSPI_D1/GPIO_48</text>
<text x="114.2" y="102.3">47</text>
<text x="114.2" y="105.1">48</text>
<text x="114.2" y="107.9">49</text>
<text x="193.6" y="102.3">MP1</text>
<text x="203.6" y="103.5">MP1</text>
<text x="210.4" y="103.5">MP2</text>
<text x="220.3" y="102.3">MP2</text>
<text x="264.8" y="104.4" transform="rotate(-90 264.8 104.4)">2</text>
<text x="45" y="110.7">14</text>
<text x="45" y="113.5">15</text>
<text x="52.7" y="109.1">ANT</text>
<text x="52.7" y="111.9">GND_3</text>
<text x="88.7" y="109.1">QSPI_D2/GPIO_49</text>
<text x="88.7" y="111.9">QSPI_D0/GPIO_50</text>
<text x="114.2" y="110.7">50</text>
<text x="114.2" y="113.5">51</text>
<text x="207.4" y="108.5" transform="rotate(-90 207.4 108.5)">1</text>
<text x="210.2" y="108.5" transform="rotate(-90 210.2 108.5)">2</text>
<text x="213" y="108.5" transform="rotate(-90 213 108.5)">3</text>
<text x="45" y="116.3">16</text>
<text x="45" y="119.1">17</text>
<text x="52.7" y="114.7">SWDIO</text>
<text x="52.7" y="117.5">GPIO_16</text>
<text x="87.2" y="117.5">QSPI_CLK/GPIO_52</text>
<text x="88.5" y="114.7">QSPI_CS/GPIO_51</text>
<text x="114.2" y="116.3">52</text>
<text x="114.2" y="119.1">53</text>
<text x="206.2" y="115" transform="rotate(-90 206.2 115)">1</text>
<text x="209" y="115" transform="rotate(-90 209 115)">2</text>
<text x="211.8" y="115" transform="rotate(-90 211.8 115)">3</text>
<text x="45" y="121.9">18</text>
<text x="45" y="124.7">19</text>
<text x="52.7" y="120.3">GPIO_17</text>
<text x="52.7" y="123.1">GPIO_18</text>
<text x="52.7" y="125.9">RESET_N</text>
<text x="99.3" y="125.9">USB_DM</text>
<text x="99.7" y="123.1">USB_DP</text>
<text x="101.2" y="120.3">GND_6</text>
<text x="114.2" y="121.9">54</text>
<text x="114.2" y="124.7">55</text>
<text x="45" y="127.5">20</text>
<text x="45" y="130.3">21</text>
<text x="52.7" y="128.7">GPIO_20</text>
<text x="52.7" y="131.5">GPIO_21</text>
<text x="101.2" y="128.7">GND_7</text>
<text x="101.2" y="131.5">GND_8</text>
<text x="114.2" y="127.5">56</text>
<text x="114.2" y="130.3">57</text>
<text x="45" y="133.1">22</text>
<text x="45" y="135.9">23</text>
<text x="52.7" y="134.3">GPIO_22</text>
<text x="52.7" y="137.1">GPIO_23</text>
<text x="99.9" y="137.1">GND_10</text>
<text x="101.2" y="134.3">GND_9</text>
<text x="114.2" y="133.1">58</text>
<text x="114.2" y="135.9">59</text>
<text x="249.6" y="135.9">1</text>
<text x="257.3" y="135.9">2</text>
<text x="45" y="138.6">24</text>
<text x="45" y="141.4">25</text>
<text x="52.7" y="139.9">GPIO_24</text>
<text x="52.7" y="142.7">GPIO_25</text>
<text x="99.9" y="142.7">GND_12</text>
<text x="100.1" y="139.9">GND_11</text>
<text x="114.2" y="138.6">60</text>
<text x="114.2" y="141.4">61</text>
<text x="264.8" y="141.4" transform="rotate(-90 264.8 141.4)">1</text>
<text x="45" y="144.2">26</text>
<text x="45" y="147">27</text>
<text x="45" y="149.8">28</text>
<text x="52.7" y="145.5">GND_4</text>
<text x="52.7" y="148.3">GPIO_27</text>
<text x="99.9" y="145.5">GND_13</text>
<text x="99.9" y="148.3">GND_14</text>
<text x="114.2" y="144.2">62</text>
<text x="114.2" y="147">63</text>
<text x="114.2" y="149.8">64</text>
<text x="207.7" y="147">1</text>
<text x="215.4" y="147">2</text>
<text x="264.8" y="149.1" transform="rotate(-90 264.8 149.1)">2</text>
<text x="45" y="152.6">29</text>
<text x="45" y="155.4">30</text>
<text x="52.7" y="151">NFC1/GPIO_28</text>
<text x="52.7" y="153.8">NFC2/GPIO_29</text>
<text x="99.9" y="151">GND_15</text>
<text x="99.9" y="153.8">GND_16</text>
<text x="114.2" y="152.6">65</text>
<text x="114.2" y="155.4">66</text>
<text x="192.2" y="155.4" transform="rotate(-90 192.2 155.4)">1</text>
<text x="203.4" y="152.6" transform="rotate(-90 203.4 152.6)">1</text>
<text x="45" y="158.2">31</text>
<text x="45" y="161">32</text>
<text x="52.7" y="156.6">GND_5</text>
<text x="52.7" y="159.4">VBUS</text>
<text x="99.9" y="156.6">GND_17</text>
<text x="99.9" y="159.4">GND_18</text>
<text x="114.2" y="158.2">67</text>
<text x="114.2" y="161">68</text>
<text x="141.9" y="156" transform="rotate(-90 141.9 156)">3</text>
<text x="144.7" y="156" transform="rotate(-90 144.7 156)">2</text>
<text x="192.2" y="160.3" transform="rotate(-90 192.2 160.3)">2</text>
<text x="203.4" y="160.3" transform="rotate(-90 203.4 160.3)">2</text>
<text x="45" y="163.7">33</text>
<text x="45" y="166.5">34</text>
<text x="52.7" y="162.2">TRACE_D2/GPIO_32</text>
<text x="52.7" y="165">TRACE_D3/GPIO_33</text>
<text x="52.7" y="167.8">GPIO_34</text>
<text x="99.9" y="162.2">GND_19</text>
<text x="99.9" y="165">GND_20</text>
<text x="99.9" y="167.8">GND_21</text>
<text x="114.2" y="163.7">69</text>
<text x="114.2" y="166.5">70</text>
<text x="127.3" y="166.5">1</text>
<text x="133.7" y="167.8">GND</text>
<text x="150.8" y="167.8">+V</text>
<text x="158.9" y="166.5">4</text>
<text x="45" y="169.3">35</text>
<text x="45" y="172.1">36</text>
<text x="52.7" y="170.6">GPIO_35</text>
<text x="52.7" y="173.4">GPIO_36</text>
<text x="99.9" y="170.6">GND_22</text>
<text x="114.2" y="169.3">71</text>
<text x="143.2" y="171.6" transform="rotate(-90 143.2 171.6)">IN/OUT_2</text>
<text x="146" y="171.6" transform="rotate(-90 146 171.6)">IN/OUT_1</text>
<text x="51.3" y="186.1">1</text>
<text x="56.1" y="186.1">2</text>
<text x="68" y="186.1">1</text>
<text x="75.7" y="186.1">2</text>
</g>
<g font-size="1.9" fill="#7e7e7e">
<text x="112.1" y="42">VCC3.3V1</text>
<text x="272.2" y="42">SPIMISO</text>
<text x="272.2" y="39.2">SPICSN</text>
<text x="17.2" y="45.5">CR1206-FX-1001ELF</text>
<text x="45.2" y="45.5">CR1206-FX-1001ELF</text>
<text x="73.1" y="45.5">CR1206-FX-1001ELF</text>
<text x="272.2" y="47.5">SPICLK</text>
<text x="272.2" y="44.7">SPIMOSI</text>
<text x="118.3" y="52.5">10uF</text>
<text x="146.2" y="52.5">10uF</text>
<text x="275" y="53.1">IRQ</text>
<text x="98.3" y="59.1" transform="rotate(-90 98.3 59.1)">RSTN</text>
<text x="103.1" y="58">C0603C106M9PACTU</text>
<text x="131.1" y="58">C0603C106M9PACTU</text>
<text x="42.5" y="60.5" transform="rotate(-90 42.5 60.5)">EXTON</text>
<text x="70.4" y="62.4" transform="rotate(-90 70.4 62.4)">WAKEUP</text>
<text x="252.3" y="60.8">PCF0805R-10KBI</text>
<text x="30.6" y="75.5">SPICLK</text>
<text x="124.2" y="75.5">GPIO_37</text>
<text x="30.4" y="78.3">SPICSN</text>
<text x="30.9" y="83.9">EXTON</text>
<text x="34.2" y="81.1">IRQ</text>
<text x="124.2" y="78.3">GPIO_38</text>
<text x="210.1" y="81.7" transform="rotate(-90 210.1 81.7)">VCC_USB</text>
<text x="212.9" y="81.7" transform="rotate(-90 212.9 81.7)">VCC_BATT</text>
<text x="29.1" y="86.7">WAKEUP</text>
<text x="251.2" y="85.9">RC0603FR-074K7L</text>
<text x="32.3" y="92.2">RSTN</text>
<text x="131.7" y="95">USB_P</text>
<text x="171.7" y="95">USB_N</text>
<text x="171.7" y="92.2">VCC3.3V</text>
<text x="234.2" y="92.2">VCC_BATT</text>
<text x="272.2" y="92.2">GPIO_37</text>
<text x="29.4" y="97.8">VCC3.3V</text>
<text x="29.4" y="100.6">VCC3.3V</text>
<text x="130" y="100.6">VCC3.3V</text>
<text x="131.6" y="97.8">USB_N</text>
<text x="171.7" y="97.8">USB_P</text>
<text x="244" y="102">RC1206JR-079K1L</text>
<text x="31.1" y="125.8">RESET</text>
<text x="127" y="123">USB_P</text>
<text x="127" y="125.8">USB_N</text>
<text x="207.3" y="130.9" transform="rotate(-90 207.3 130.9)">VCC_BATT</text>
<text x="210.1" y="130.1" transform="rotate(-90 210.1 130.1)">VCC_USB</text>
<text x="251.2" y="127.8">RC0603FR-074K7L</text>
<text x="235.1" y="136.9">VCC_USB</text>
<text x="272.2" y="136.9">GPIO_38</text>
<text x="210.8" y="143.9">RC0402FR-07100KL</text>
<text x="143" y="148.8" transform="rotate(-90 143 148.8)">USB_N</text>
<text x="145.8" y="148.8" transform="rotate(-90 145.8 148.8)">USB_P</text>
<text x="181.9" y="148.1">RESET</text>
<text x="227.5" y="148.1">VCC3.3V</text>
<text x="244" y="146.7">RC1206JR-079K1L</text>
<text x="164.4" y="155.8">C1005X5R1H104K050BB</text>
<text x="209.4" y="155.8">PTS820_J15M_SMTR_LFS</text>
<text x="29.4" y="159.3">VCC3.3V</text>
<text x="29.5" y="167.6">SPIMOSI</text>
<text x="168.9" y="167.6">VCC_USB</text>
<text x="29.5" y="173.2">SPIMISO</text>
<text x="50.2" y="180.9">TLMS1000-GS08</text>
<text x="69.7" y="180.9">CR1206-FX-1001ELF</text>
<text x="102.2" y="182.3">CRCW04021M00FKED</text>
<text x="118.1" y="185.1">1MΩ</text>
<text x="131.1" y="180.9">PRTR5V0U2X,215</text>
</g>
<g font-size="1.9" fill="#969696">
<text x="88" y="48.3">1kΩ</text>
<text x="147.9" y="85.9">H 0,75</text>
<text x="215" y="88.7">H 0,75</text>
<text x="251.2" y="88.7">4,7kΩ</text>
<text x="253.9" y="106.9">9,1kΩ</text>
<text x="251.2" y="133.4">4,7kΩ</text>
<text x="253.9" y="148.8">9,1kΩ</text>
<text x="50.2" y="183.7">Low-Current LED</text>
<text x="69.7" y="183.7">1kΩ</text>
<text x="131.1" y="183.7">ESD-Protection</text>
<text x="50.2" y="192.1">2mA Red</text>
</g>
<g font-size="1.9" fill="#0dab76">
<text x="251.2" y="130.6">Signal usb is plugged in</text>
<text x="209.4" y="158.6">Reset</text>
</g>
<g font-size="1.6" fill="#282828">
<text x="163" y="178.8">This is a design which was</text>
<text x="163" y="180.5">created in the course of</text>
<text x="163" y="182.2">Mr. Ramsauer's bachelor</text>
<text x="163" y="183.9">thesis. Any design and</text>
<text x="163" y="185.6">construction is legally to</text>
<text x="163" y="187.3">be seen as intellectual</text>
<text x="163" y="189">property of Mr. Ramsauer</text>
<text x="163" y="190.7">René.</text>
</g>
</svg>
